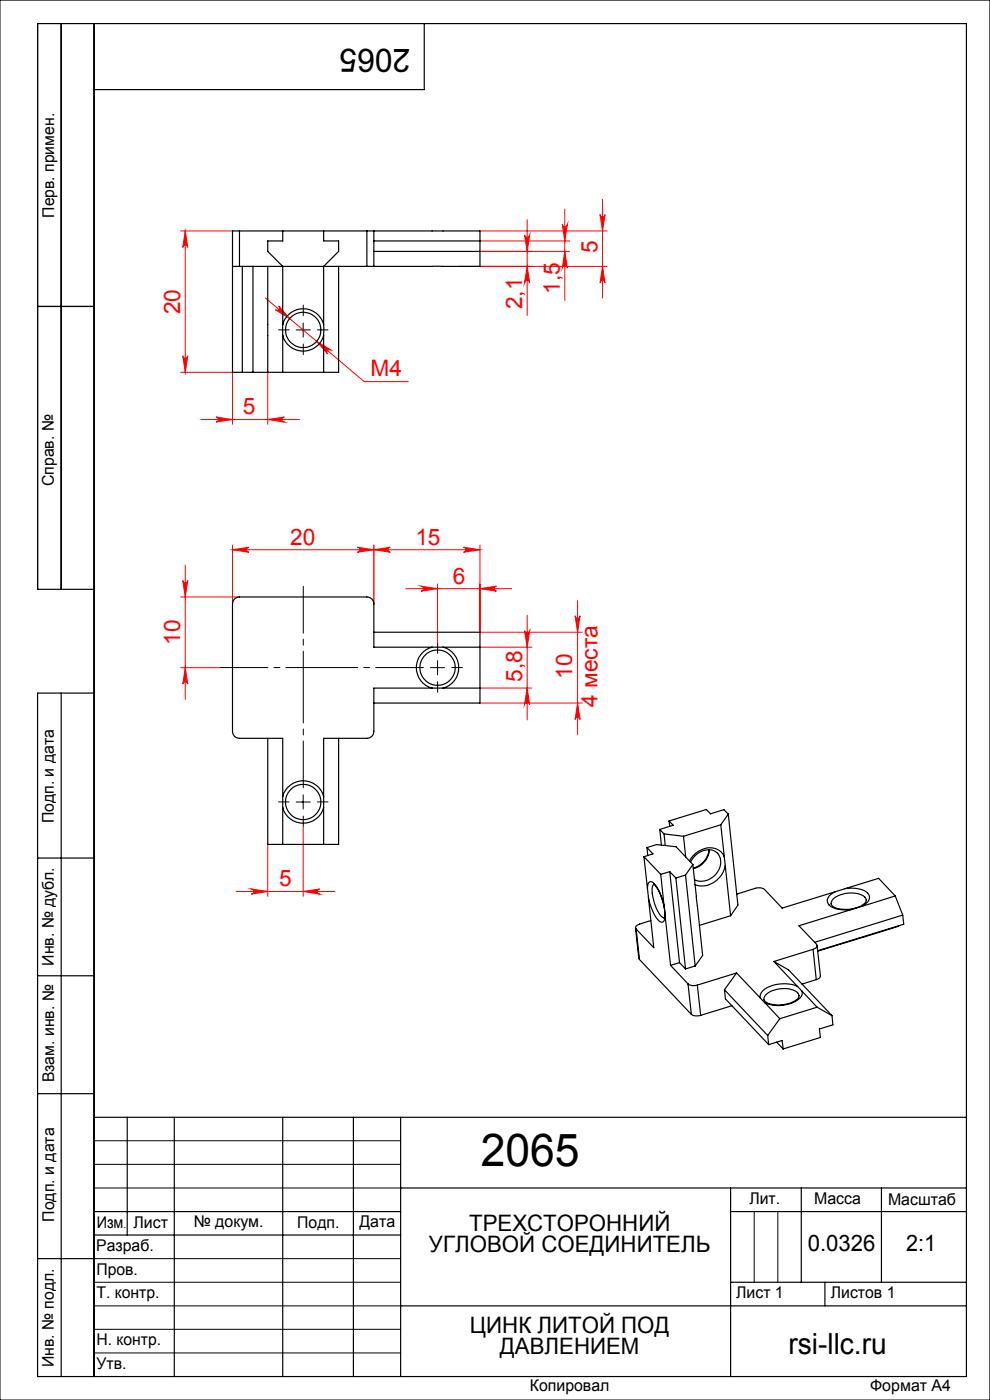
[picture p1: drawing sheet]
<svg xmlns="http://www.w3.org/2000/svg" width="210mm" height="297mm" viewBox="0 0 210 297" stroke-linecap="round" stroke-linejoin="round" font-family="sans-serif">
<g fill="none" stroke="#f00" stroke-width=".21">
<path d="M38.3 49h11M39.3 49l.5 3.5a.53 .53 0 0 0-.5-.5 .53 .53 0 0 0-.5 .5zM39.3 49v30M97.3 56.5h31.5M101.8 53.3h19M101.8 51.1h19M101.8 49h27M111.3 49.8a.55 .55 0 0 0 .5 .5 .55 .55 0 0 0 .6-.5l-.6 3.5zM111.8 56.5l.6 3.5a.55 .55 0 0 0-.6-.5 .55 .55 0 0 0-.5 .5zM111.8 46.6v20.3M119.3 47.6a.55 .55 0 0 0 .5 .5 .55 .55 0 0 0 .6-.5l-.6 3.5zM119.8 53.3l.6 3.6a.55 .55 0 0 0-.6-.6 .55 .55 0 0 0-.5 .6z"/>
<path d="M119.8 44.4v19.3M127.3 45.5a.53 .53 0 0 0 .5 .5 .53 .53 0 0 0 .5-.5l-.5 3.5zM127.8 56.5l.5 3.5a.53 .53 0 0 0-.5-.5 .53 .53 0 0 0-.5 .5zM127.8 42.3v20.9M38.3 79h11M38.8 75.5a.53 .53 0 0 0 .5 .5 .53 .53 0 0 0 .5-.5l-.5 3.5zM49.3 79v11M56.3 63.2l21 17.8h9.3M56.8 79v11M59.1 64.9l2.4 2.7-3.1-1.9a.54 .54 0 0 0 .8 0 .54 .54 0 0 0-.1-.8zM67.2 72.4l3 1.9a.55 .55 0 0 0-.7 .1 .55 .55 0 0 0 0 .7zM42.6 89h20.9"/>
<path d="M45.8 88.5l3.5 .5-3.5 .5a.53 .53 0 0 0 .5-.5 .53 .53 0 0 0-.5-.5zM56.8 89l3.5-.5a.53 .53 0 0 0-.5 .5 .53 .53 0 0 0 .5 .5zM39.3 119.9v28.5M49.3 116.6l3.5-.5a.53 .53 0 0 0-.5 .5 .53 .53 0 0 0 .5 .6zM49.3 116.6h52.5M49.3 115.6v12.5M75.8 116.1l3.5 .5-3.5 .6a.53 .53 0 0 0 .5-.6 .53 .53 0 0 0-.5-.5zM79.3 116.6l3.5-.5a.53 .53 0 0 0-.5 .5 .53 .53 0 0 0 .5 .6zM79.3 115.6v12.5M98.3 116.1l3.5 .5-3.5 .6a.53 .53 0 0 0 .5-.6 .53 .53 0 0 0-.5-.5zM101.8 115.6v18.5h21.7M38.3 126.6h12.5"/>
<path d="M38.8 123.2a.53 .53 0 0 0 .5 .5 .53 .53 0 0 0 .5-.5l-.5 3.4zM86.1 124.9h22.4M89.3 124.4l3.5 .5-3.5 .5a.53 .53 0 0 0 .5-.5 .53 .53 0 0 0-.5-.5zM92.8 123.9v12.5M101.8 124.9l3.5-.5a.53 .53 0 0 0-.5 .5 .53 .53 0 0 0 .5 .5zM101.8 137.3h11M111.3 133.8a.55 .55 0 0 0 .5 .5 .55 .55 0 0 0 .6-.5l-.6 3.5zM111.8 130.6v22.1M122 130.6a.53 .53 0 0 0 .5 .6 .53 .53 0 0 0 .5-.6l-.5 3.5zM122.5 127.4v28.5M38.3 141.6h8.4M39.3 141.6l.5 3.5a.53 .53 0 0 0-.5-.5 .53 .53 0 0 0-.5 .5z"/>
<path d="M101.8 146h11M101.8 149.2h21.7M111.8 146l.6 3.5a.55 .55 0 0 0-.6-.5 .55 .55 0 0 0-.5 .5zM122.5 149.2l.5 3.4a.53 .53 0 0 0-.5-.5 .53 .53 0 0 0-.5 .5zM56.8 179.1v11M64.3 175.4v14.7M50.1 189.1h20.9M53.3 188.6l3.5 .5-3.5 .6a.55 .55 0 0 0 .5-.6 .55 .55 0 0 0-.5-.5zM64.3 189.1l3.5-.5a.55 .55 0 0 0-.5 .5 .55 .55 0 0 0 .5 .6z"/>
</g>
<path d="M61.3 70h-2.2M64.3 67v-2.3M64.3 73v2.2M67.3 70h2.3M92.8 138.6v-2.2M92.8 144.6v2.3M95.8 141.6h2.3M61.3 170.1h-2.2M64.3 173.1v2.3M67.3 170.1h2.3" fill="none" stroke="#000" stroke-width=".21" stroke-dasharray="15.2 1.3 1.3 1.3"/>
<path d="M89.8 141.6h-43.1" fill="none" stroke="#000" stroke-width=".21" stroke-dasharray="15.2 1.3 1.3 1.3" stroke-dashoffset="5.1"/>
<path d="M64.3 167.1v-42.7" fill="none" stroke="#000" stroke-width=".21" stroke-dasharray="15.2 1.3 1.3 1.3" stroke-dashoffset="5.3"/>
<g fill="none" stroke="#000" stroke-width=".21">
<path d="M0 0h210v297h-210zM62.8 70h3M64.3 68.5v3M91.3 141.6h3M92.8 140.2v3M62.8 170.1h3M64.3 168.6v3M20 242h65M20 247h65M20 252h65M160 257v15M165 257v15"/>
<path d="M20 267h65M20 272h65M20 277h65M20 282h65M20 287h65"/>
</g>
<g fill="none" stroke="#000" stroke-width=".25">
<path d="M13 5v120M20 5v287M90 5v14h-70M8 65h12M20 125h-12v-120h197v287h-197v-145h12M13 147v145M8 182h12M8 207h12M8 232h12M20 237h185M27 237v25M37 237v55"/>
<path d="M60 237v55M75 237v55M85 237v55M20 257h65M85 252h120M155 252v40M155 257h50M170 252v20M187 252v20M8 267h12M20 262h65M85 277h120"/>
<path d="M155 272h50M175 272v5"/>
</g>
<g fill="#f00">
<path d="M59.1 64.9a.54 .54 0 0 1 .1 .8 .54 .54 0 0 1-.8 0l3.1 1.9zM67.2 72.4l2.3 2.7a.55 .55 0 0 1 0-.8 .55 .55 0 0 1 .7 0z"/>
<path d="M79.3 116.6l3.5-.5a.53 .53 0 0 0-.5 .5 .53 .53 0 0 0 .5 .6zM98.3 116.1l3.5 .5-3.5 .6a.53 .53 0 0 0 .5-.6 .53 .53 0 0 0-.5-.5zM89.3 124.4l3.5 .5-3.5 .5a.53 .53 0 0 0 .5-.5 .53 .53 0 0 0-.5-.5zM101.8 124.9l3.5-.5a.53 .53 0 0 0-.5 .5 .53 .53 0 0 0 .5 .5z"/>
<path d="M64.3 189.1l3.5-.5a.55 .55 0 0 0-.5 .5 .55 .55 0 0 0 .5 .6zM53.3 188.6l3.5 .5-3.5 .6a.55 .55 0 0 0 .5-.6 .55 .55 0 0 0-.5-.5z"/>
<path d="M111.3 49.8a.55 .55 0 0 0 .5 .5 .55 .55 0 0 0 .6-.5l-.6 3.5zM111.8 56.5l.6 3.5a.55 .55 0 0 0-.6-.5 .55 .55 0 0 0-.5 .5zM119.3 47.6a.55 .55 0 0 0 .5 .5 .55 .55 0 0 0 .6-.5l-.6 3.5zM119.8 53.3l.6 3.6a.55 .55 0 0 0-.6-.6 .55 .55 0 0 0-.5 .6zM127.3 45.5a.53 .53 0 0 0 .5 .5 .53 .53 0 0 0 .5-.5l-.5 3.5zM127.8 56.5l.5 3.5a.53 .53 0 0 0-.5-.5 .53 .53 0 0 0-.5 .5zM39.3 49l.5 3.5a.53 .53 0 0 0-.5-.5 .53 .53 0 0 0-.5 .5zM38.8 75.5a.53 .53 0 0 0 .5 .5 .53 .53 0 0 0 .5-.5l-.5 3.5zM39.3 141.6l.5 3.5a.53 .53 0 0 0-.5-.5 .53 .53 0 0 0-.5 .5zM38.8 123.2a.53 .53 0 0 0 .5 .5 .53 .53 0 0 0 .5-.5l-.5 3.4z"/>
<path d="M111.3 133.8a.55 .55 0 0 0 .5 .5 .55 .55 0 0 0 .6-.5l-.6 3.5zM111.8 146l.6 3.5a.55 .55 0 0 0-.6-.5 .55 .55 0 0 0-.5 .5zM122 130.6a.53 .53 0 0 0 .5 .6 .53 .53 0 0 0 .5-.6l-.5 3.5zM122.5 149.2l.5 3.4a.53 .53 0 0 0-.5-.5 .53 .53 0 0 0-.5 .5z"/>
<path d="M45.8 88.5l3.5 .5-3.5 .5a.53 .53 0 0 0 .5-.5 .53 .53 0 0 0-.5-.5zM56.8 89l3.5-.5a.53 .53 0 0 0-.5 .5 .53 .53 0 0 0 .5 .5z"/>
<path d="M49.3 116.6l3.5-.5a.53 .53 0 0 0-.5 .5 .53 .53 0 0 0 .5 .6zM75.8 116.1l3.5 .5-3.5 .6a.53 .53 0 0 0 .5-.6 .53 .53 0 0 0-.5-.5z"/>
</g>
<g fill="none" stroke="#000" stroke-width=".25">
<path d="M49.3 56.5h1.5M50.8 49h-1.5v30h22.5v-22.5M50.8 49h27M50.8 56.5h27M50.8 49v7.5M51.4 56.5v22.5M53.7 56.5v22.5M56.8 56.5v22.5M60 49v2.1h-3.2v2.2l3.2 3.2v12.4M68.7 49v2.1h3.1v2.2l-3.1 3.2v12.4M77.8 49h1.5M77.8 56.5h1.5"/>
<path d="M77.8 49v7.5M79.3 49h22.5v7.5h-22.5M79.3 51.1h22.5M79.3 49v7.5M79.3 53.3h22.5M60 68.9v2.3M60 68.9a4.5 4.5 0 0 1 4.3-3.4 4.5 4.5 0 0 1 4.4 3.4M60 71.2a4.5 4.5 0 0 0 4.3 3.3 4.5 4.5 0 0 0 4.4-3.3M60 71.2v7.8M68.7 68.9v2.3M68.7 71.2v7.8M79.3 134.1h22.5v15.1h-22.5"/>
<path d="M91.7 137.3h-12.4v-9.2a1.45 1.45 0 0 0-1.5-1.5h-27a1.45 1.45 0 0 0-1.5 1.5v27a1.45 1.45 0 0 0 1.5 1.5h9.2v12.4M91.7 137.3a4.5 4.5 0 0 0-3.4 4.3 4.5 4.5 0 0 0 3.4 4.4M91.7 137.3h2.3M94 137.3a4.5 4.5 0 0 1 3.3 4.3 4.5 4.5 0 0 1-3.3 4.4M94 137.3h7.8M56.8 156.6v22.5h15v-22.5M91.7 146h-12.4v9.1a1.45 1.45 0 0 1-1.5 1.5h-9.1v12.4M91.7 146h2.3M94 146h7.8M60 169a4.5 4.5 0 0 1 4.3-3.4 4.5 4.5 0 0 1 4.4 3.4M60 171.3a4.5 4.5 0 0 0 4.3 3.3 4.5 4.5 0 0 0 4.4-3.3M60 169v2.3"/>
<path d="M60 171.3v7.8M68.7 169v2.3M68.7 171.3v7.8M137.2 179.8l1.3 1.3-1.9 .6M137.2 179.8l2.1-.6 4.1 .4 3.6 3.8M137.2 179.8l.2 1.7M139.9 176l1 .9M139.9 176l.4 3.3M140.9 176.9l4.1 .5M140.9 176.9l.2 2.5M141.9 174.2l.9 .9-2.9 .9M141.9 174.2l.2 1.1"/>
<path d="M145 177.4l.5 4.4M152.9 175l-7.9 2.4M152.9 175l.7 6.7M154.5 172.7l2 19.3-1.5 2.3M154.5 172.7l-.9-.9-2.9 .8-.9-.9-7.9 2.5M154.5 172.7l-1.6 2.3M134.8 196.8l.8 6.7M134.9 197.1l.7 6.4M136.6 181.7l3.6 3.8M136.6 181.7l.7 6.8M137.3 188.5a1.33 1.33 0 0 1 .7-1.5 2.83 2.83 0 0 1 1.7 1.8l.8 2 .4 1.4M137.3 188.5l.2 2"/>
<path d="M137.5 190.5a8.1 8.1 0 0 0 2.7 5.1h.2a.86 .86 0 0 0 .6-.9l.1-.5M137.5 190.5l1.2 10.5-3.8-3.9M138 195.3l-2.3 .7a.74 .74 0 0 0-.8 1.1M138.6 187.6a9.6 9.6 0 0 1 2.3 7.2M138.8 187.5a2.35 2.35 0 0 0-.4 2.5 7.1 7.1 0 0 0 2.4 4.7h.2M140.2 185.5l.7 6.7M140.9 192.2l.2 2M141.1 194.2l1.1 10.6M142.1 184.9l-1.9 .6M142.1 184.9l1.3 1.4M142.1 184.9l2 19.3M143.4 186.3l2 19.3"/>
<path d="M145.4 185.6l-2 .7M145.4 185.6l2.1 19.3M147 183.4l2 19.3-1.5 2.2M147 183.4l-1.6 2.2M150.4 180.3a4.5 4.5 0 0 1-3.3 3.9M150.4 180.3a4.4 4.4 0 0 1-3.3 4M152.2 181h.1M152.2 181a3.3 3.3 0 0 0-4.7 .5l-1 1.4M152.2 181a3.7 3.7 0 0 1-1.6 5.5l-1.1 .4a2.98 2.98 0 0 1-2.2-.3M153.6 181.7l.2 2M153.6 181.7a3.7 3.7 0 0 0-5.5-1.1 5.5 5.5 0 0 0-1.8 2M153.8 183.7a5 5 0 0 1-6.4 3.9"/>
<path d="M153.8 183.7l1.2 10.6M155 194.3l-6.7 2M176.7 190.7a5.8 5.8 0 0 1 6.7-.4 1.02 1.02 0 0 1 .3 1.1 1.02 1.02 0 0 1-.9 .6 6.8 6.8 0 0 1-6 .4l-.3-.3a.94 .94 0 0 1 .2-1.4zM177.1 189.2l-11.2 3.4-3.7-3.9a2.07 2.07 0 0 0-2-.2l-3.9 1.2M177.1 189.2a2.14 2.14 0 0 0-1.6 2.1 2.51 2.51 0 0 0 2.3 1.6l1.5 .1 1.4-.1M179.2 188.5a6 6 0 0 1 4.8 1 1.4 1.4 0 0 1-.3 2.2l-.9 .6M179.2 188.5l-2.1 .7M179.2 188.5l7.2-2.2 3.5 3.8M180.7 192.9l-11.2 3.5 3.7 3.9a.74 .74 0 0 1-.7 1.1M182.8 192.3l-2.1 .6M189.9 190.1l-7.1 2.2M189.9 190.1l1.6 4"/>
<path d="M190.6 196.4l-17.1 5.4M191.5 194.1l-18.7 5.8M191.5 194.1l.2 2-18.2 5.6M135.6 203.5l11 11.7M142.2 204.8l3.7 3.9M144.1 204.2l-1.9 .6M144.1 204.2l1.3 1.4M145.9 208.7a2.12 2.12 0 0 0 2 .3M145.9 208.7l.7 6.5M146.6 215.2a2.27 2.27 0 0 0 2 .2M147.5 204.9l-2.1 .7M147.9 209l.7 6.4"/>
<path d="M153.7 210l9.1 9.7M153.7 210l.2 1.9 9.2 9.7M155.3 213.4l-6.7 2M156.2 206.4l-2.5 3.6M156.2 206.4l5.1 5.3M156.2 206.4l-8.3 2.6M161.3 211.7l.9 1M162.2 212.7l3.2 3.4M162.5 211a5.8 5.8 0 0 1 6.7-.4 1.03 1.03 0 0 1 .2 1.1 1.03 1.03 0 0 1-.8 .6 6.6 6.6 0 0 1-6.1 .3 .92 .92 0 0 1 0-1.6zM162.8 219.7l.3 1.9M164.1 204l5.1 5.3M164.1 204l3.2 1.8 9.2 9.7"/>
<path d="M165.4 216.1l-2.6 3.6M169.2 209.3l.9 1M169.2 209.3a7.4 7.4 0 0 0-7.5 1 1.47 1.47 0 0 0-.4 1.4M170.1 210.3a1.99 1.99 0 0 1-1.4 2.1 7.5 7.5 0 0 1-6.5 .3M170.1 210.3l3.2 3.4M172.5 201.4l-8.4 2.6M172.5 201.4l.6 6.4M173.1 207.8l-3 1M173.3 200.6l.7 6.4-.2 .5-.7 .3M173.3 213.7l-7.9 2.4M173.3 213.7l3.2 1.8M176.5 215.5l.2 1.9-2.9 .9 .2 1.8-7.9 2.4"/>
<path d="M163.1 221.6l2.8-.9 .2 1.8M164.7 221.1l1.4 1.4"/>
<circle cx="64.3" cy="70" r="3.7"/>
<circle cx="92.8" cy="141.6" r="3.7"/>
<circle cx="64.3" cy="170.1" r="3.7"/>
</g>
<text font-size="9.6" x="102" y="247.3">2065</text>
<text font-size="6.9" x="87" y="10.4" transform="rotate(-180 87 10.4)">2065</text>
<text font-size="6.2" x="167.2" y="287.3">rsi-llc.ru</text>
<g font-size="4.8" fill="#f00">
<text x="126.8" y="53.7" transform="rotate(-90 126.8 53.7)">5</text>
<text x="110.8" y="65.6" transform="rotate(-90 110.8 65.6)">2,1</text>
<text x="118.8" y="62.4" transform="rotate(-90 118.8 62.4)">1,5</text>
<text x="38.2" y="66.7" transform="rotate(-90 38.2 66.7)">20</text>
<text x="78.6" y="79.9">M4</text>
<text x="51.5" y="87.9">5</text>
<text x="61.5" y="115.5">20</text>
<text x="88.1" y="115.5">15</text>
<text x="96.1" y="123.8">6</text>
<text x="38.2" y="136.8" transform="rotate(-90 38.2 136.8)">10</text>
<text x="121.4" y="144" transform="rotate(-90 121.4 144)">10</text>
<text x="110.8" y="144.7" transform="rotate(-90 110.8 144.7)">5,8</text>
<text x="126.8" y="150" transform="rotate(-90 126.8 150)">4 места</text>
<text x="59.2" y="188">5</text>
</g>
<g font-size="4.8">
<text x="99.5" y="261.1">ТРЕХСТОРОННИЙ</text>
<text x="91" y="265.6">УГЛОВОЙ СОЕДИНИТЕЛЬ</text>
<text x="171.4" y="265.3">0.0326</text>
<text x="192.2" y="265.3">2:1</text>
<text x="99.7" y="282.8">ЦИНК ЛИТОЙ ПОД</text>
<text x="106" y="287.3">ДАВЛЕНИЕМ</text>
</g>
<g font-size="3.4">
<text x="11.5" y="46.2" transform="rotate(-90 11.5 46.2)">Перв. примен.</text>
<text x="11.4" y="103.2" transform="rotate(-90 11.4 103.2)">Справ. №</text>
<text x="11.4" y="174.7" transform="rotate(-90 11.4 174.7)">Подп. и дата</text>
<text x="11.5" y="204.9" transform="rotate(-90 11.5 204.9)">Инв. № дубл.</text>
<text x="11.5" y="229.6" transform="rotate(-90 11.5 229.6)">Взам. инв. №</text>
<text x="159" y="255.5">Лит.</text>
<text x="172.7" y="255.5">Масса</text>
<text x="188.4" y="255.6">Масштаб</text>
<text x="11.5" y="259.2" transform="rotate(-90 11.5 259.2)">Подп. и дата</text>
<text x="20.5" y="260.4">Изм</text>
<text x="28.3" y="260.4">Лист</text>
<text x="41.1" y="260.4">№ докум.</text>
<text x="63.1" y="260.4">Подп.</text>
<text x="76.2" y="260.4">Дата</text>
<text x="20.4" y="265.4">Разраб.</text>
<text x="20.5" y="275.4">Т. контр.</text>
<text x="20.5" y="270.4">Пров.</text>
<text x="156.2" y="275.4">Лист 1</text>
<text x="176.2" y="275.4">Листов 1</text>
<text x="20.5" y="285.4">Н. контр.</text>
<text x="11.4" y="290" transform="rotate(-90 11.4 290)">Инв. № подл.</text>
<text x="20.5" y="290.4">Утв.</text>
<text x="112.4" y="295">Копировал</text>
<text x="184.6" y="295">Формат А4</text>
</g>
<text font-size="2.1" x="26.2" y="260.4">.</text>
</svg>
